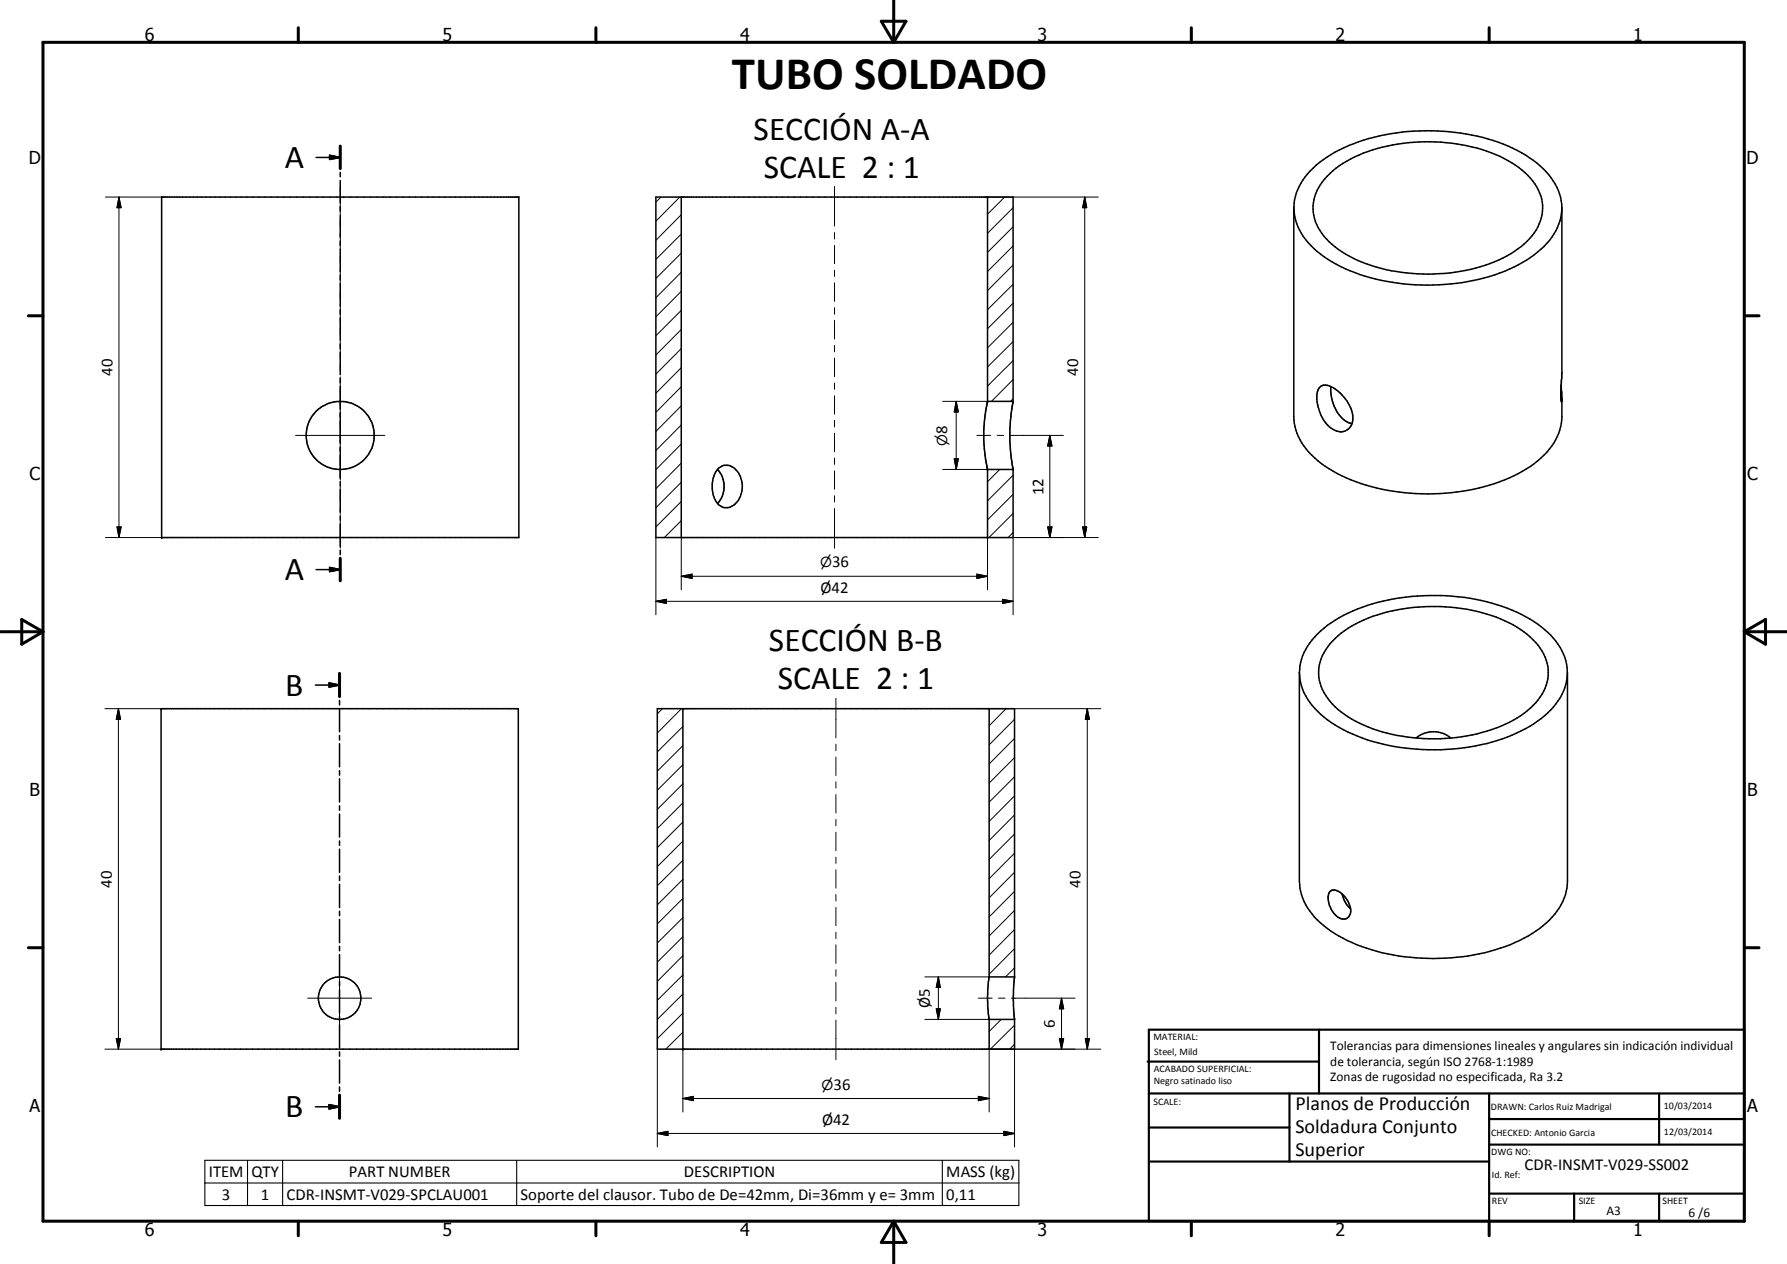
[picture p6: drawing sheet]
<svg xmlns="http://www.w3.org/2000/svg" width="420mm" height="297mm" viewBox="0 0 420 297" stroke-linecap="round" stroke-linejoin="round" font-family="sans-serif">
<g fill="none" stroke="#000" stroke-width=".35">
<path d="M74.3 37h5.7M77.5 36.5l2.5 .5-2.5 .5zM80 34.3v5.3M38 46.3h84v80h-84zM80 40.5v1M80 42.4v5.3M80 48.6v1M80 50.5v5.3M80 56.6v1.1M80 58.5v5.3M154.2 46.3h84v48.1l-.5 3.1-.3 3.3 .2 4.9 .6 4.5v16.1h-84zM160.2 46.3v80"/>
<path d="M232.2 46.3v48.2l-.6 3-.3 3.7 .1 4.2 .8 4.8v16.1M304.2 48.9v49a13.9 13.9 0 0 0 5.7 10.4 40.4 40.4 0 0 0 23 7.7 45.5 45.5 0 0 0 27-6.4 15.8 15.8 0 0 0 7.2-10.1l.1-1.6-.1-7.6 .1-2.7v-38.7M308 40.2a32.4 32.4 0 0 1 16.4-8.3 51.6 51.6 0 0 1 30.2 2.4 22.1 22.1 0 0 1 11.5 9.8 11.4 11.4 0 0 1-2.4 13.1 31.7 31.7 0 0 1-17.3 8.7 50.2 50.2 0 0 1-31.2-3.2 20.3 20.3 0 0 1-10-9.4 11.6 11.6 0 0 1 2.8-13.1zM312.1 41.4a28.5 28.5 0 0 1 16.5-7.5 40.7 40.7 0 0 1 26.9 4.4 14 14 0 0 1 7.1 9.2 11.4 11.4 0 0 1-4.9 10.4 35.1 35.1 0 0 1-20.6 6.5 37.8 37.8 0 0 1-22.4-5.8 12.6 12.6 0 0 1-6-9.5 10.6 10.6 0 0 1 3.4-7.7zM80 64.7v1.1M80 66.6v5.3M80 72.8v1M80 74.7v5.3M80 80.9v1M80 82.8v5.3M80 88.9v1.1M80 90.8v5.3"/>
<path d="M80 97v1M80 98.9v5.3M232.2 94.3h6M310.2 91.1a2.52 2.52 0 0 1 3.3 0 10.4 10.4 0 0 1 4.6 6.6 3 3 0 0 1-1.5 3.4 3 3 0 0 1-3.6-.4 9.2 9.2 0 0 1-3.1-9zM312.9 90.8a11.4 11.4 0 0 0 .7 4.5 6.9 6.9 0 0 0 4.3 4.3M367.1 90.8v3.5l.1-.5M80 105.1v1M80 107v5.3M80 113.2v1M80 115.1v5.2M168.7 110.3a5.9 5.9 0 0 1 0 8M168.9 110.2a2.91 2.91 0 0 1 4.5 .6 5.7 5.7 0 0 1-1.6 8.3 3.2 3.2 0 0 1-4.1-2.9 7 7 0 0 1 1.2-6z"/>
<path d="M232.2 110.3h6M74.3 133.9h5.7M77.5 133.3l2.5 .6-2.5 .4zM80 121.2v1.1M80 123.1v5.3M80 129.3v1M80 131.2v5.3M79.8 158.2v5.5M305.5 158.1v49a14.1 14.1 0 0 0 6.6 11.1 40.4 40.4 0 0 0 22.2 7 44.9 44.9 0 0 0 25.9-5.8 16.4 16.4 0 0 0 8-9.9l.3-2.4v-49M309.8 148.9a33.5 33.5 0 0 1 16.7-7.9 51.6 51.6 0 0 1 27.9 1.9 23.9 23.9 0 0 1 12.4 9.3 11.6 11.6 0 0 1-2.2 14.6 33.6 33.6 0 0 1-17.7 8.5 49.3 49.3 0 0 1-31-3.8 19.7 19.7 0 0 1-9.6-9.5 11.4 11.4 0 0 1 2.8-12.4zM313.3 150.7a28 28 0 0 1 15.3-7.4 42.9 42.9 0 0 1 27.2 3.6 15.3 15.3 0 0 1 8 9 10.6 10.6 0 0 1-4 10.5 30.8 30.8 0 0 1-16.1 6.7 40.4 40.4 0 0 1-26.8-4.7 14 14 0 0 1-6.8-9.2 10.5 10.5 0 0 1 3.2-8.5zM37.9 166.5h84v80h-84z"/>
<path d="M74.2 161h5.6M77.4 160.5l2.4 .5-2.4 .5zM79.8 164.6v1.1M79.8 166.5v5.5M79.8 172.8v1.1M79.8 174.8v5.4M154.5 166.5h84v63.3a38.4 38.4 0 0 0 0 9.6v7.1h-84zM160.6 166.5v80M232.6 166.5v63.1M332.9 173.4a6.3 6.3 0 0 1 8.2 0M79.8 181.1v1.1M79.8 183v5.5"/>
<path d="M79.8 189.4v1M79.8 191.3v5.4M79.8 197.6v1.1M79.8 199.6v5.4M79.8 205.9v1M79.8 207.8v5.5M79.8 214.1v1.1M79.8 216.1v5.4M312.7 209.5a2.01 2.01 0 0 1 2.8 .6 5.1 5.1 0 0 1 1.9 4.7 1.83 1.83 0 0 1-3.1 .5 5.4 5.4 0 0 1-1.8-5.6zM315.6 210.1l.4 1.2a5.2 5.2 0 0 0 1.5 2.2M79.8 222.4v1M79.8 224.3v5.5"/>
<path d="M79.8 230.6v1.1M79.8 232.6v5.4M79.8 238.9v1M232.6 229.6a32.1 32.1 0 0 0 0 9.9v7M232.6 239.6h5.9M232.6 229.6h5.9M77.4 259.6l2.4 .5-2.4 .5zM79.8 240.8v5.5M79.8 247.2v1M79.8 249.1v5.5M79.8 255.4v1.1M79.8 257.3v5.5"/>
<path d="M74.2 260.1h5.6"/>
<circle cx="80" cy="102.3" r="8"/>
<circle cx="79.9" cy="234.6" r="5"/>
</g>
<g fill="#000">
<circle cx="38" cy="46.3" r=".18"/>
<circle cx="232.2" cy="46.3" r=".18"/>
<circle cx="232.2" cy="94.4" r=".18"/>
<circle cx="238.2" cy="94.4" r=".18"/>
<circle cx="367.1" cy="94.3" r=".18"/>
<circle cx="232.2" cy="110.3" r=".18"/>
<circle cx="238.2" cy="110.3" r=".18"/>
<circle cx="38" cy="126.3" r=".18"/>
<circle cx="232.2" cy="126.3" r=".18"/>
<circle cx="37.9" cy="166.5" r=".18"/>
<circle cx="160.6" cy="166.5" r=".18"/>
<circle cx="37.9" cy="246.5" r=".18"/>
<circle cx="160.6" cy="246.5" r=".18"/>
</g>
<g fill="none" stroke="#000" stroke-width=".71">
<path d="M10.1 9.9h400v277.1h-400zM70.1 6.5v3.4M140.1 6.5v3.4M207.2 5h5.8l-2.9 4.9zM210.1 0v9.9M280.1 6.5v3.4M350.1 6.5v3.4M80 34.3v5.3M6.7 74.2h3.4M410.1 74.2h3.5M80 131.2v5.3M.1 148.5h10"/>
<path d="M5.1 145.6l5 2.9-5 2.9zM79.8 158.2v5.5M410.1 148.5h10M410.1 148.5l5-2.9v5.8zM6.7 222.7h3.4M410.1 222.7h3.5M79.8 257.3v5.5M70.1 287v3.4M140.1 287v3.4M210.1 287v10M210.1 287l2.9 5h-5.8zM280.1 287v3.4"/>
<path d="M350.1 287v3.4"/>
</g>
<g fill="none" stroke="#000" stroke-width=".51">
<path d="M269.8 249.5h40.3M270.1 242h140v45h-140zM270.1 257h140M303.2 257v16M310.1 242v15M350.1 257v30M390.1 257v12M270.1 265h33.1M270.1 273h80M350.1 269h60M350.1 263h60M350.1 280.5h60"/>
<path d="M370.1 280.5v6.5M390.1 280.5v6.5"/>
</g>
<g fill="#000">
<path d="M77.5 36.5l2.5 .5-2.5 .5zM28 46.3l.5 2.5h-1zM255 46.3l.5 2.5h-1zM224.8 94.3l.5 2.5h-.9zM224.4 107.8h.9l-.5 2.5zM246.8 102.3l.5 2.5h-1zM27.5 123.8h1l-.5 2.5zM77.5 133.3l2.5 .6-2.5 .4zM160.2 135.4l2.5-.5v1zM229.7 134.9l2.5 .5-2.5 .5zM246.3 123.8h1l-.5 2.5zM254.5 123.8h1l-.5 2.5z"/>
<path d="M154.2 141.3l2.5-.5v1zM235.7 140.8l2.5 .5-2.5 .5zM27.8 166.5l.6 2.6h-1.1zM77.4 160.5l2.4 .5-2.4 .5zM255.6 166.5l.5 2.6h-.9zM220.1 237.1h1l-.5 2.5zM220.6 229.6l.5 2.5h-1zM249.6 234.6l.5 2.5h-1zM27.3 244.1h1.1l-.6 2.4zM160.6 258.1l2.5-.5v1.1zM230 257.6l2.6 .5-2.6 .6zM249.1 244.1h1l-.5 2.4z"/>
<path d="M255.2 244.1h.9l-.5 2.4zM77.4 259.6l2.4 .5-2.4 .5zM154.5 266.4l2.5-.5v1zM236 265.9l2.5 .5-2.5 .5z"/>
</g>
<g fill="none" stroke="#000" stroke-width=".24">
<path d="M24.8 46.3h13.2M28 46.3l.5 2.5h-1zM28 46.3v80M80 43.8v6.5M80 51.8v1.5M80 54.8v3.9M155.4 46.3l-1.2 1.2M159.8 46.3l-5.6 5.7M160.2 59.5l-6 5.9M160.2 55l-6 6M160.2 50.5l-6 6M196.2 43.8v9.3"/>
<path d="M196.2 54.7v1.5M196.2 57.7v4.3M232.2 46.3h26M236.2 46.3l-4 4M238.2 57.8l-6 6M238.2 53.3l-6 6M238.2 48.8l-6 6M255 46.3l.5 2.5h-1zM255 46.3v80M80 60.2v1.5M80 63.2v4M80 68.7v1.4"/>
<path d="M80 71.7v3.9M80 77.1v1.5M160.2 77.4l-6 6M160.2 72.9l-6 6M160.2 68.5l-6 6M160.2 64l-6 6M196.2 63.5v1.5M196.2 66.5v4.3M196.2 72.3v1.5M196.2 75.3v4.4M238.2 75.7l-6 6M238.2 71.2l-6 6.1"/>
<path d="M238.2 66.8l-6 6M238.2 62.3l-6 6M80 80.1v4M80 85.6v1.5M80 88.6v24.2M160.2 99.9l-6 6M160.2 95.4l-6 6M160.2 90.9l-6 6M160.2 86.4l-6 6M160.2 81.9l-6 6M196.2 81.2v1.5M196.2 84.2v4.3"/>
<path d="M196.2 90v1.5M196.2 93v4.3M196.2 98.8v1.5M221.6 94.3h10.6M224.8 94.3l.5 2.5h-.9zM224.8 94.3v16M238.2 93.7l-.6 .6M238.2 89.2l-5.1 5.1M238.2 84.8l-6 5.9M238.2 80.3l-6 5.9M69.5 102.3h21M80 113.9v4"/>
<path d="M80 119.4v1.5M160.2 117.9l-6 5.9M160.2 113.3l-6 6M160.2 108.8l-6 6.1M160.2 104.4l-6 6M196.2 101.8v4.4M196.2 107.7v1.4M196.2 110.7v4.3M196.2 116.5v1.5M196.2 119.5v9.3M221.6 110.3h10.6M224.4 107.8h.9l-.5 2.5z"/>
<path d="M229.7 102.3h3.2M234.5 102.3h1.5M235.1 110.3l-2.9 2.9M237.4 102.3h12.6M238.2 116.2l-6 6M238.2 111.7l-6 6M246.8 102.3l.5 2.5h-1zM246.8 102.3v24M24.8 126.3h13.2M27.5 123.8h1l-.5 2.5zM80 122.3v6.5M154.2 126.3v18.2"/>
<path d="M160.2 135.4l2.5-.5v1zM160.2 122.3l-4 4M160.2 135.4h72M160.2 126.3v12.3M229.7 134.9l2.5 .5-2.5 .5zM238.2 125.1l-1.2 1.2M238.2 120.6l-5.7 5.7M238.2 126.3v18.2M246.3 123.8h1l-.5 2.5zM254.5 123.8h1l-.5 2.5zM258.2 126.3h-26v12.3M154.2 141.3l2.5-.5v1z"/>
<path d="M154.2 141.3h84M235.7 140.8l2.5 .5-2.5 .5zM24.7 166.5h13.2M27.8 166.5l.6 2.6h-1.1zM27.8 166.5v80M155.7 166.5l-1.2 1.3M160.2 166.5l-5.7 5.8M160.6 179.7l-6.1 6M160.6 175.2l-6.1 6M160.6 170.7l-6.1 6M196.5 164.1v9.3M196.5 174.9v1.5"/>
<path d="M196.5 177.9v4.3M232.6 166.5h26.2M236.5 166.5l-3.9 4.1M238.5 178.1l-5.9 5.9M238.5 173.5l-5.9 6M238.5 169l-5.9 6M255.6 166.5l.5 2.6h-.9zM255.6 166.5v80M160.6 197.7l-6.1 6M160.6 193.2l-6.1 6M160.6 188.7l-6.1 6M160.6 184.2l-6.1 6"/>
<path d="M196.5 183.7v1.5M196.5 186.7v4.4M196.5 192.6v1.5M196.5 195.6v4.3M238.5 196l-5.9 6M238.5 191.5l-5.9 6M238.5 187l-5.9 6M238.5 182.5l-5.9 6M160.6 215.6l-6.1 6M160.6 211.1l-6.1 6M160.6 206.6l-6.1 6M160.6 202.2l-6.1 6"/>
<path d="M196.5 201.4v1.5M196.5 204.4v4.3M196.5 210.2v1.6M196.5 213.2v4.4M196.5 219.1v1.5M238.5 218.4l-5.9 6.1M238.5 214l-5.9 6M238.5 209.5l-5.9 6M238.5 205l-5.9 6M238.5 200.5l-5.9 6M72.3 234.6h15.1M79.8 227.1v15"/>
<path d="M160.6 238.1l-6.1 6M160.6 233.6l-6.1 6M160.6 229.1l-6.1 6M160.6 224.6l-6.1 6M160.6 220.1l-6.1 6M196.5 222v4.4M196.5 227.9v1.5M196.5 230.9v4.3M196.5 236.7v1.6M196.5 239.7v9.3M217.5 239.6h15.1M217.5 229.6h15.1"/>
<path d="M220.1 237.1h1l-.5 2.5zM220.6 229.6l.5 2.5h-1zM220.6 229.6v10M230 234.6h3.3M234.8 234.6h1.5M235.4 239.6l-2.8 2.8M237.8 234.6h15M238.5 227.5l-2.1 2.1M238.5 222.9l-5.9 6M249.6 234.6l.5 2.5h-1zM249.6 234.6v11.9M24.7 246.5h13.2"/>
<path d="M27.3 244.1h1.1l-.6 2.4zM154.5 246.5v23M160.6 258.1l2.5-.5v1.1zM160.6 242.6l-4.1 3.9M160.6 258.1h72M160.6 246.5v14.8M230 257.6l2.6 .5-2.6 .6zM238.5 245.4l-1.1 1.1M238.5 240.9l-5.6 5.6M238.5 246.5v23M249.1 244.1h1l-.5 2.4zM255.2 244.1h.9l-.5 2.4z"/>
<path d="M258.8 246.5h-26.2v14.8M154.5 266.4l2.5-.5v1zM154.5 266.4h84M236 265.9l2.5 .5-2.5 .5z"/>
</g>
<path d="M48.2 272.7h191.4v10.6h-191.4zM48.2 278h191.4M58.2 272.7v10.6M66.5 272.7v10.6M121.5 272.7v10.6M221.6 272.7v10.6" fill="none" stroke="#000" stroke-width=".25"/>
<text font-size="11" x="172.1" y="20.9">TUBO SOLDADO</text>
<g font-size="7.9">
<text x="177.2" y="32.8">SECCIÓN A-A</text>
<text x="67" y="39.5">A</text>
<text x="179.6" y="41.8">SCALE 2 : 1</text>
<text x="67" y="136.4">A</text>
<text x="180.8" y="153">SECCIÓN B-B</text>
<text x="182.9" y="162">SCALE 2 : 1</text>
<text x="67.1" y="163.5">B</text>
<text x="67.1" y="262.6">B</text>
</g>
<g font-size="4.7">
<text x="304.6" y="260.8">Planos de Producción</text>
<text x="304.6" y="266.2">Soldadura Conjunto</text>
<text x="304.6" y="271.6">Superior</text>
</g>
<g font-size="4.2">
<text x="34" y="9.6">6</text>
<text x="104" y="9.6">5</text>
<text x="174" y="9.6">4</text>
<text x="244" y="9.6">3</text>
<text x="314" y="9.6">2</text>
<text x="384" y="9.6">1</text>
<text x="6.8" y="38.7">D</text>
<text x="410.6" y="38.7">D</text>
<text x="7" y="112.9">C</text>
<text x="410.8" y="112.9">C</text>
<text x="7" y="187.1">B</text>
<text x="410.8" y="187.1">B</text>
<text x="7" y="261.4">A</text>
<text x="410.8" y="261.4">A</text>
<text x="34" y="290.4">6</text>
<text x="104" y="290.4">5</text>
<text x="174" y="290.4">4</text>
<text x="244" y="290.4">3</text>
<text x="314" y="290.4">2</text>
<text x="384" y="290.4">1</text>
</g>
<g font-size="3.9">
<text x="26.4" y="88.3" transform="rotate(-90 26.4 88.3)">40</text>
<text x="253.5" y="88.3" transform="rotate(-90 253.5 88.3)">40</text>
<text x="222.7" y="101.9" transform="rotate(-90 222.7 101.9)">8</text>
<text x="245.4" y="116.4" transform="rotate(-90 245.4 116.4)">12</text>
<text x="195.7" y="133.3">36</text>
<text x="192.9" y="139.4">Ø42</text>
<text x="26.3" y="208.6" transform="rotate(-90 26.3 208.6)">40</text>
<text x="254.1" y="208.6" transform="rotate(-90 254.1 208.6)">40</text>
<text x="218.6" y="236.9" transform="rotate(-90 218.6 236.9)">Ø5</text>
<text x="248" y="241.6" transform="rotate(-90 248 241.6)">6</text>
<text x="196" y="256">36</text>
<text x="193.3" y="264.4">Ø42</text>
<text x="358.5" y="275">CDR-INSMT-V029-SS002</text>
<text x="49.1" y="276.6">ITEM</text>
<text x="52.2" y="281.9">3</text>
<text x="59.1" y="276.6">QTY</text>
<text x="61.3" y="281.9">1</text>
<text x="67.4" y="281.9">CDR-INSMT-V029-SPCLAU001</text>
<text x="82" y="276.6">PART NUMBER</text>
<text x="122.4" y="282">Soporte del clausor. Tubo de De=42mm, Di=36mm y e= 3mm</text>
<text x="160.8" y="276.6">DESCRIPTION</text>
<text x="222.5" y="276.7">MASS (kg)</text>
<text x="222.5" y="281.9">0,11</text>
</g>
<g font-size="3.3">
<text x="192.9" y="133.3">n</text>
<text x="193.2" y="256">n</text>
</g>
<text font-size="3.2" x="222.7" y="104.7" transform="rotate(-90 222.7 104.7)">n</text>
<g font-size="3.1">
<text x="312.7" y="246.8">Tolerancias para dimensiones lineales y angulares sin indicación individual</text>
<text x="312.7" y="250.4">de tolerancia, según ISO 2768-1:1989</text>
<text x="312.7" y="254">Zonas de rugosidad no especificada, Ra 3.2</text>
<text x="377.7" y="285.6">A3</text>
<text x="397" y="285.9">6 /6</text>
</g>
<g font-size="2.4">
<text x="271.2" y="244.4">MATERIAL:</text>
<text x="271.3" y="252">ACABADO SUPERFICIAL:</text>
<text x="271.4" y="247.9">Steel, Mild</text>
<text x="271.3" y="254.6">Negro satinado liso</text>
<text x="271.2" y="259.7">SCALE:</text>
<text x="350.6" y="260.8">DRAWN: Carlos Ruiz Madrigal</text>
<text x="391.2" y="260.6">10/03/2014</text>
<text x="350.6" y="267">CHECKED: Antonio Garcia</text>
<text x="391.2" y="266.7">12/03/2014</text>
<text x="350.6" y="271.4">DWG NO:</text>
<text x="350.8" y="276.9">Id. Ref:</text>
<text x="350.8" y="282.8">REV</text>
<text x="371.2" y="282.9">SIZE</text>
<text x="390.9" y="282.9">SHEET</text>
</g>
</svg>
